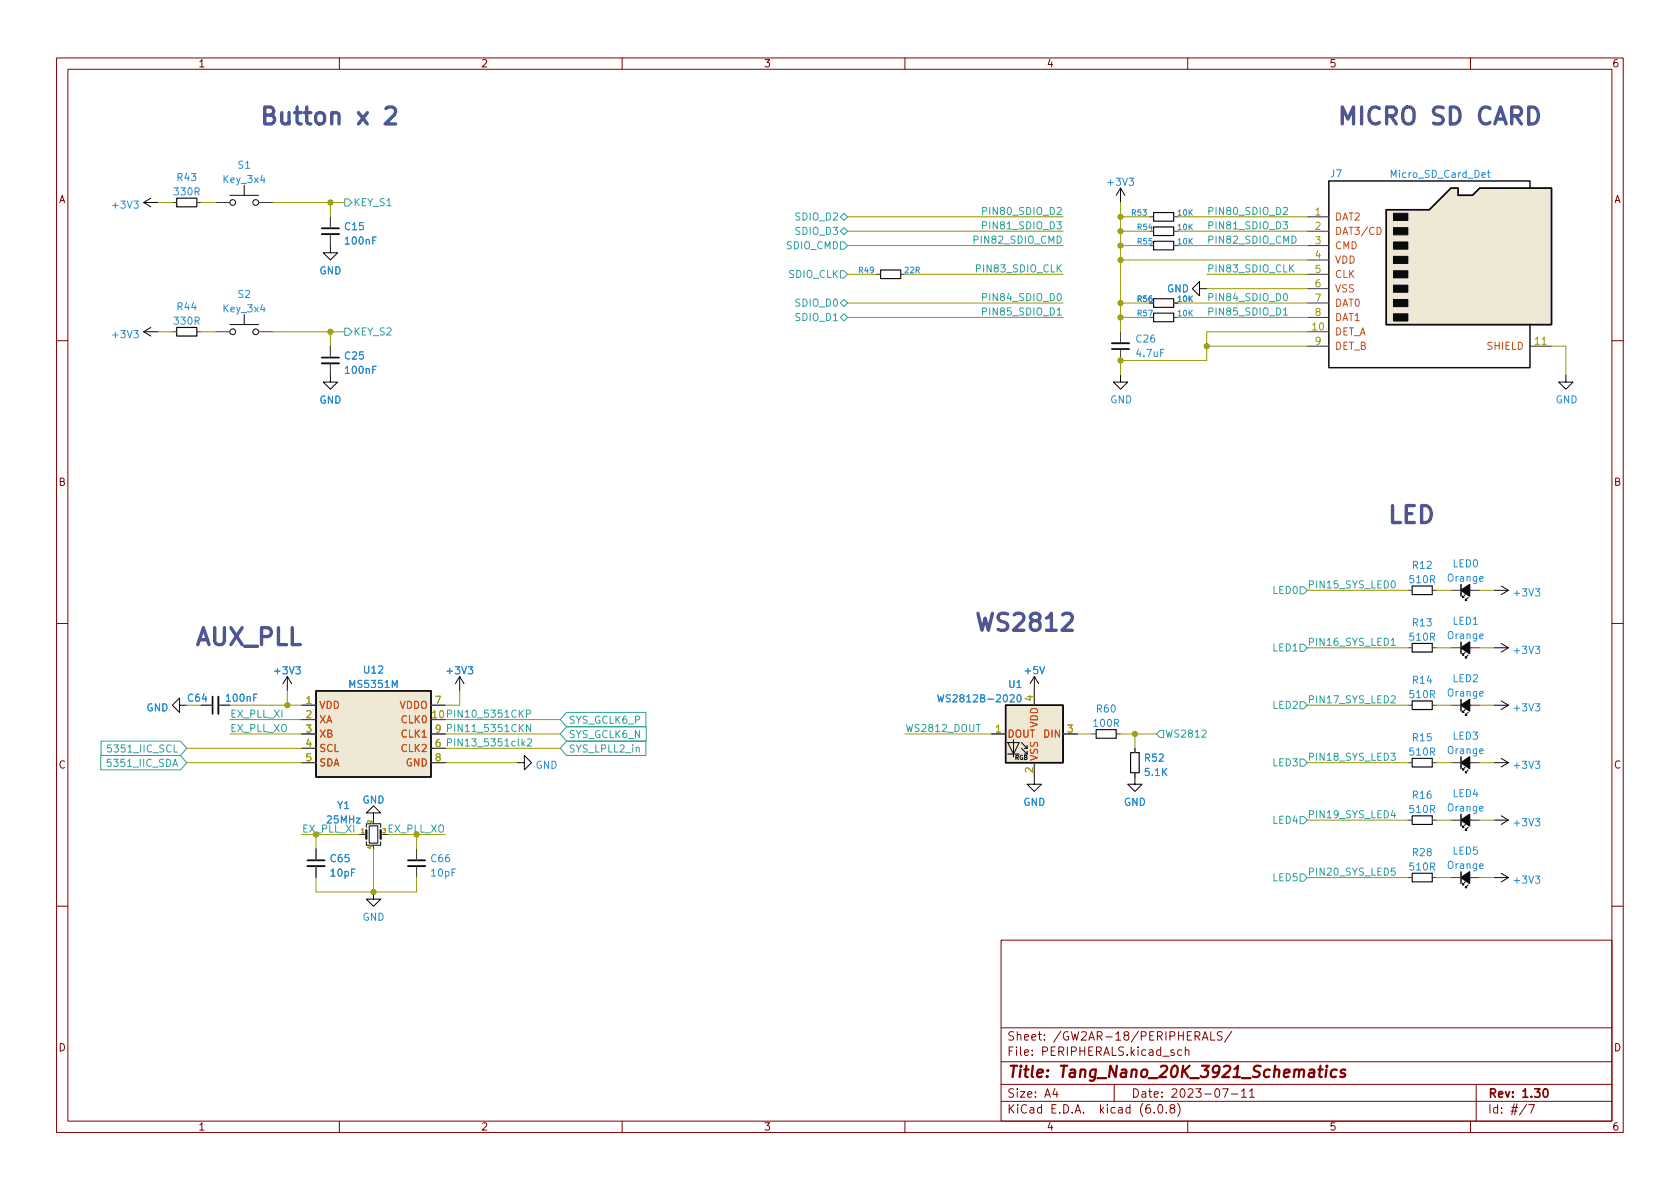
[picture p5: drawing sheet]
<svg xmlns="http://www.w3.org/2000/svg" width="297mm" height="210mm" viewBox="0 0 297 210" stroke-linecap="round" stroke-linejoin="round" font-family="sans-serif">
<g fill="none" stroke="#840000" stroke-width=".18">
<path d="M10 10.2h277v190.1h-277zM12 12.2h273v186.1h-273zM60 10.2v2M110 10.2v2M160 10.2v2M210 10.2v2M260 10.2v2M10 60.2h2M285 60.2h2M10 110.2h2M285 110.2h2M10 160.2h2"/>
<path d="M177 166.3h108v32h-108zM285 160.2h2M60 198.3v2M110 198.3v2M160 198.3v2M177 194.8h108M177 191.8h108M177 187.8h108M177 181.8h108M186.5 192.5l-.4 1h1M186.9 193v1M197 191.8v3"/>
<path d="M204.1 196.7v.1M204.9 195.4l.2-.1a.81 .81 0 0 1 .6 .7 .81 .81 0 0 1-.3 .8h-.2a.81 .81 0 0 1-.6-.6 .81 .81 0 0 1 .3-.8zM206.2 196.7v.1M207.1 196l-.2-.3v-.2l.2-.2 .5 .1 .1 .2-.1 .2-.6 .2-.1 .3v.4l.2 .1h.5l.1-.3-.1-.4-.2-.1M207.6 185.7l-.4-.1-.2 .2 .1 .3 .5 .1v.4h-.6M208.2 195.1a1.72 1.72 0 0 1 0 2.3M208.9 185.7l-.4-.1-.3 .3v.4l.2 .3h.5M209.6 185.8l.2-.2 .3 .1 .1 .9M209.6 185.1v1.5M210 198.3v2M212.6 183.9l.5-1.5 .5 1.5M212.7 183.5h.7"/>
<path d="M214.1 182.4v1.5h.7M216.1 182.5l-.6-.1-.3 .3 .2 .4 .6 .3v.4l-.2 .1h-.6M216.1 192.5h1l-.6 1.5M217.7 193.5h1.2M217.8 182.4l-1.3 1.9M219.5 193l.4-.5v1.5M219.5 194h.9M220.9 193l.5-.5v1.5M220.9 194h.9M260 198.3v2M261 191.8v6.5M269.9 195.3l-1.2 1.9"/>
<path d="M270.3 195.3h1l-.7 1.5"/>
</g>
<path d="M273.1 192.6l.1-.1a.8 .8 0 0 1 .5 .8 .8 .8 0 0 1-.5 .7 .99 .99 0 0 1-.1-1.4z" fill="none" stroke="#840000" stroke-width=".3"/>
<path d="M233.1 189.1h.8M233.5 188.5l-.2 1.7v.2l.4 .1M234.5 189.1l-.1 1.4M234.6 188.5l-.1 .1 .1 .1 .1-.1-.1-.1v.2M236.3 189.2a.66 .66 0 0 0-1 .3v.6l.1 .3 .2 .1 .6-.1M237.9 189.2a.49 .49 0 0 0-.8 .3v.2l.7 .2v.2l-.1 .3-.2 .1-.5-.1" fill="none" stroke="#840000" stroke-width=".4"/>
<g fill="none" stroke="#0a0a0a" stroke-width=".2">
<path d="M31.2 35h3.6v1.6h-3.6zM204 37.6h3.5v1.5h-3.5zM31.2 57.9h3.6v1.5h-3.6zM155.7 47.7h3.6v1.6h-3.6zM204 40.1h3.5v1.6h-3.5zM204 42.7h3.5v1.5h-3.5zM204 55.4h3.5v1.5h-3.5zM204 52.8h3.5v1.6h-3.5zM249.7 113.8h3.5v1.5h-3.5zM249.7 103.6h3.5v1.6h-3.5zM193.8 129h3.6v1.6h-3.6zM199.9 133.1h1.5v3.5h-1.5z"/>
<path d="M249.7 123.9h3.5v1.6h-3.5zM249.7 134.1h3.5v1.5h-3.5zM249.7 154.4h3.5v1.6h-3.5zM249.7 144.3h3.5v1.5h-3.5z"/>
</g>
<g fill="none" stroke="#493f36" stroke-width=".18">
<path d="M30.5 35.8h.7M34.8 35.8h.8M38.1 35.8h2.5M45.7 35.8h2.6M58.4 38.3v2.1M203.2 38.3h.8M207.5 38.3h.8M231.1 38.3h3.8M30.5 58.7h.7M34.8 58.7h.8M38.1 58.7h2.5M45.7 58.7h2.6"/>
<path d="M58.4 41.4v2M154.9 48.5h.8M159.3 48.5h.7M198.1 58.7v2M207.5 40.9h.8M207.5 43.4h.8M207.5 56.1h.8M207.5 53.6h.8M231.1 40.9h3.8M231.1 48.5h3.8M231.1 58.7h3.8M231.1 43.4h3.8"/>
<path d="M231.1 56.1h3.8M231.1 46h3.8M231.1 51h3.8M231.1 53.6h3.8M58.4 61.2v2M58.4 64.3v2M198.1 61.7v2M231.1 61.2h3.8M270.5 61.2h3.8M248.9 114.5h.8M248.9 104.4h.8M253.2 114.5h.8"/>
<path d="M253.2 104.4h.8M256.5 114.5h1.8M256.5 104.4h1.8M259.8 114.5h1.8M259.8 104.4h1.8M35.6 124.7h2M38.6 124.7h2M53.3 124.7h2.6M53.3 129.8h2.6M53.3 127.2h2.6M53.3 132.3h2.6M53.3 134.9h2.6"/>
<path d="M76.2 124.7h2.5M76.2 129.8h2.5M76.2 132.3h2.5M76.2 134.9h2.5M175.3 129.8h2.5M182.9 122.2v2.5M182.9 134.9v2.5M188 129.8h2.5M193 129.8h.8M197.4 129.8h.7M200.7 132.3v.8M200.7 136.6v.8"/>
<path d="M248.9 124.7h.8M248.9 134.9h.8M253.2 124.7h.8M253.2 134.9h.8M256.5 124.7h1.8M256.5 134.9h1.8M259.8 124.7h1.8M259.8 134.9h1.8M55.9 150.1v2M55.9 153.2v2M63.5 147.6h1.3M67.3 147.6h1.3"/>
<path d="M73.7 150.1v2M73.7 153.2v2M248.9 155.2h.8M248.9 145h.8M253.2 155.2h.8M253.2 145h.8M256.5 155.2h1.8M256.5 145h1.8M259.8 155.2h1.8M259.8 145h1.8"/>
</g>
<g fill="none" stroke="#0a0a0a" stroke-width=".18">
<path d="M25.4 35.8l1.3 .8M25.4 35.8h2.5M26.7 35l-1.3 .8M40.6 34.5h5.1M43.2 32.8v1.7M198.1 33.3l-.7 1.2M198.1 33.3v2.5M198.1 33.3l.8 1.2M25.4 58.7l1.3 .7M25.4 58.7h2.5M26.7 57.9l-1.3 .8M40.6 57.4h5.1"/>
<path d="M43.2 55.6v1.8M58.4 43.4v1.3h1.3l-1.3 1.3-1.3-1.3h1.3M212.1 51v-1.2l-1.3 1.2 1.3 1.3v-1.3h1.3M58.4 66.3v1.3h1.3l-1.3 1.2-1.3-1.2h1.3M198.1 66.3v1.3h1.3l-1.3 1.2-1.3-1.2h1.3M276.9 66.3v1.3h1.2l-1.2 1.2-1.3-1.2h1.3M50.8 119.6l-.8 1.3M50.8 119.6v2.6M50.8 119.6l.8 1.3M81.3 119.6l-.8 1.3M81.3 119.6v2.6M81.3 119.6l.7 1.3"/>
<path d="M182.9 119.6l.7 1.3M182.9 119.6v2.6M182.9 119.6l-.8 1.3M258.3 104.4h1.8M258.3 114.5h1.8M259.1 115.3l-.5 .5h.2h-.2v-.2M259.1 105.2l-.5 .5h.2h-.2v-.3M259.6 115.8l-.5 .5h.2h-.2v-.2M259.6 105.7l-.5 .5h.2h-.2v-.3M264.2 104.4h2.5M264.2 114.5h2.5M265.4 103.6l1.3 .8"/>
<path d="M265.4 113.8l1.3 .7M266.7 104.4l-1.3 .8M266.7 114.5l-1.3 .8M31.7 124.7v-1.3l-1.2 1.3 1.2 1.3v-1.3h1.3M91.4 134.9h1.3v-1.3l1.3 1.3-1.3 1.2v-1.2M178.2 131.3h2l-1 2zM178.2 133.3h2M179.2 130.8v3.1M180.6 132.3l1 1v-.5M180.6 131.3l1 1v-.5M181.1 132.3h.5M182.9 137.4v1.3h-1.3l1.3 1.2 1.2-1.2h-1.2"/>
<path d="M200.7 137.4v1.3h-1.3l1.3 1.2 1.2-1.2h-1.2M258.3 134.9h1.8M258.3 124.7h1.8M259.1 125.5l-.5 .5h.2h-.2v-.3M259.1 135.6l-.5 .5h.2h-.2v-.2M259.6 126l-.5 .5h.2h-.2v-.3M259.6 136.1l-.5 .5h.2h-.2v-.2M264.2 134.9h2.5M264.2 124.7h2.5M265.4 134.1l1.3 .8M265.4 123.9l1.3 .8M266.7 134.9l-1.3 .7"/>
<path d="M266.7 124.7l-1.3 .8M64.8 146.3v-.6h2.5v.6M64.8 148.8v.7h2.5v-.7M65.3 146h1.5v3.1h-1.5zM66 157.7v1.3h1.3l-1.3 1.3-1.2-1.3h1.2M66 143.8h1.3l-1.3-1.3-1.2 1.3h1.2v1.2M258.3 155.2h1.8M258.3 145h1.8M259.1 156l-.5 .5h.2h-.2v-.3M259.1 145.8l-.5 .5h.2h-.2v-.3M259.6 156.5l-.5 .5h.2h-.2v-.3M259.6 146.3l-.5 .5h.2h-.2v-.2"/>
<path d="M264.2 155.2h2.5M264.2 145h2.5M265.4 154.4l1.3 .8M265.4 144.3l1.3 .7M266.7 155.2l-1.3 .8M266.7 145l-1.3 .8"/>
<circle cx="41.1" cy="35.8" r=".51"/>
<circle cx="45.2" cy="35.8" r=".51"/>
<circle cx="41.1" cy="58.7" r=".51"/>
<circle cx="45.2" cy="58.7" r=".51"/>
</g>
<path d="M245.1 37.1h7.6l3.8-3.8h1.3v1.2h2.5l1.3-1.2h12.7v24.1h-29.2zM270.5 33.3v-1.3h-35.6v33h35.6v-7.6M258.3 103.4v2M258.3 113.5v2.1M55.9 122.2h20.3v15.2h-20.3zM177.8 124.7h10.2v10.2h-10.2zM258.3 123.7v2M258.3 133.9v2M258.3 144v2M258.3 154.2v2" fill="none" stroke="#0a0a0a" stroke-width=".25"/>
<g fill="#0a0a0a" stroke="#0a0a0a" stroke-width=".25">
<path d="M258.3 155.2l1.5-1v2z"/>
<path d="M258.3 145l1.5-1v2z"/>
<path d="M258.3 114.5l1.5-1v2.1z"/>
<path d="M258.3 124.7l1.5-1v2z"/>
<path d="M258.3 134.9l1.5-1v2z"/>
<path d="M258.3 104.4l1.5-1v2z"/>
</g>
<g fill="#eee8d5" stroke="#eee8d5" stroke-width=".18">
<path d="M177.8 124.7h10.2v10.2h-10.2z"/>
<path d="M245.1 37.1h7.6l3.8-3.8h1.3v1.2h2.5l1.3-1.2h12.7v24.1h-29.2z"/>
<path d="M55.9 122.2h20.3v15.2h-20.3z"/>
</g>
<path d="M263 30.5h.5M263.2 30.1v1.1l.3 .2M165.8 122.8l.3 1.3 .2-.9 .3 .9 .3-1.3M179.9 123l.2-.2a.68 .68 0 0 1 .5 .7 .68 .68 0 0 1-.5 .6l-.2-.1-.1-.4z" fill="none" stroke="#268bd2" stroke-width=".18"/>
<path d="M56.9 41.4h3M56.9 64.3h3M196.6 60.7h3M38.6 123.2v3M54.4 153.2h3M72.1 153.2h3.1" fill="none" stroke="#0a0a0a" stroke-width=".33"/>
<path d="M56.9 40.4h3M56.9 63.2h3M196.6 61.7h3M37.6 123.2v3M54.4 152.1h3M72.1 152.1h3.1" fill="none" stroke="#0a0a0a" stroke-width=".3"/>
<g fill="#0a0a0a" stroke="#0a0a0a" stroke-width=".18">
<path d="M246.4 55.5h2.5v1.3h-2.5z"/>
<path d="M246.4 53h2.5v1.2h-2.5z"/>
<path d="M246.4 50.4h2.5v1.3h-2.5z"/>
<path d="M246.4 47.9h2.5v1.2h-2.5z"/>
<path d="M246.4 45.3h2.5v1.3h-2.5z"/>
<path d="M246.4 42.8h2.5v1.3h-2.5z"/>
<path d="M246.4 40.3h2.5v1.2h-2.5z"/>
<path d="M246.4 37.7h2.5v1.3h-2.5z"/>
</g>
<path d="M243.5 40.2a.64 .64 0 0 1 .7 .6 .64 .64 0 0 1-.7 .7z" fill="none" stroke="#cb4b16" stroke-width=".18"/>
<path d="M64.8 146.8v1.5M67.3 146.8v1.5" fill="none" stroke="#0a0a0a" stroke-width=".38"/>
<g fill="none" stroke="#2aa198" stroke-width=".18">
<path d="M61 35.2h.6l.6 .6-.6 .6h-.6zM148.6 38.3l.6-.6 .7 .6-.7 .7zM173.7 39.9l.6-.1 .2-.2-.1-.3-.7-.1v1.3M173.7 37.3h.6l.2-.2-.1-.3-.7-.1v1.2M226.9 39.2h.7l-.4 .5 .4 .1v.6l-.2 .1-.5-.1M226.9 36.8l.5-.1 .2 .3-.7 .9h.7M61 58h.6l.6 .7-.6 .6h-.6zM148.6 47.9h.6l.7 .6-.7 .6h-.6zM148.6 53.6l.6-.6 .7 .6-.7 .6zM148.6 42.8h.6l.7 .6-.7 .7h-.6zM148.6 56.1l.6-.6 .7 .6-.7 .7zM148.6 40.9l.6-.6 .7 .6-.7 .6z"/>
<path d="M172.2 42.4h.6l.1-.2v-.3l-.7-.2v1.3M172.6 47.5l.6-.1 .2-.1-.1-.4-.7-.1v1.3M173.7 52.6l.6-.1 .2-.2-.1-.3-.7-.1v1.3M173.7 55.1h.6l.2-.2-.1-.3-.7-.2v1.3M226.9 54.8l.4-.4v1.3M226.9 55.7h.7M227.1 52l.1-.1a.68 .68 0 0 1 .5 .6 .68 .68 0 0 1-.5 .7 .84 .84 0 0 1-.1-1.2zM228.2 47.4l.5 .7M228.4 41.7a.64 .64 0 0 1 .8 .7 .64 .64 0 0 1-.8 .6zM228.7 46.8l-.7 .8M229.9 103.8h.6l.6 .6-.6 .6h-.6zM229.9 113.9h.6l.6 .6-.6 .7h-.6z"/>
<path d="M246 113.2l.3-.3v1.2M246 114.1h.7M246.2 102.8l.1-.1a.68 .68 0 0 1 .4 .6 .68 .68 0 0 1-.4 .7 .84 .84 0 0 1-.1-1.2zM17.8 133.6h14.1l1.1 1.3-1.1 1.2h-14.1zM17.9 131.1h14l1.1 1.2-1.1 1.3h-14zM19.6 134.3h-.6l-.1 .6 .2-.2 .4 .1 .2 .2-.1 .4-.2 .1-.5-.1M19.7 131.7h-.6l-.1 .6 .2-.1 .4 .1 .1 .1v.5l-.2 .1-.5-.1M92.3 130.6v1.3M92.4 131.4l.4 .5M92.8 131.1l-.5 .5M93.1 126.2h.6l.1-.2v-.3l-.7-.1v1.2M93.3 130.8l.5-.2 .2 .4-.8 .9h.8"/>
<path d="M93.8 128.1v1.3l-.7-1.3v1.3M100.2 128.5h14.1v2.6h-14.1l-1.1-1.3zM100.2 131.1h14v2.5h-14l-1.1-1.3zM100.2 126h14v2.5h-14l-1.1-1.3zM112.5 132.3l.2-.2 .3 .1v.8M205.1 129.2h.6v1.2h-.6l-.6-.6zM212.5 129.2l.5-.1 .3 .4-.8 .9h.8M229.9 124.1h.6l.6 .6-.6 .6h-.6zM229.9 134.2h.6l.6 .7-.6 .6h-.6zM245.9 133.2h.8l-.4 .5 .3 .1v.5l-.1 .2-.6-.2M246 123.1l.5-.1 .2 .4-.8 .9h.8M229.9 144.4h.6l.6 .6-.6 .7h-.6z"/>
<path d="M229.9 154.6h.6l.6 .6-.6 .6h-.6zM246.3 143.3l-.3 .9h.8M246.6 143.8v.8M246.6 153.5h-.6v.6l.2-.1 .4 .1 .1 .1-.1 .5-.1 .1-.5-.1"/>
</g>
<path d="M68.2 19.2l.5-.3h.7a.81 .81 0 0 1 .4 1.3l-1.7 1.7h1.8M270.3 18.9h.7a1.64 1.64 0 0 1 .7 2.6l-.3 .3-.4 .1h-.7zM187.9 108.7l.4-.2h.7a.81 .81 0 0 1 .5 1.2l-1.8 1.8h1.9" fill="none" stroke="#515593" stroke-width=".6"/>
<g fill="none" stroke="#990" stroke-width=".18">
<path d="M27.9 35.8h2.6M35.6 35.8h2.5M48.3 35.8h12.7M58.4 35.8v2.5M149.9 38.3h38.1M198.1 35.8v22.9M198.1 38.3h5.1M208.3 38.3h22.8M27.9 58.7h2.6M35.6 58.7h2.5M48.3 58.7h12.7M58.4 58.7v2.5"/>
<path d="M149.9 53.6h38.1M149.9 43.4h38.1M149.9 48.5h5M149.9 40.9h38.1M149.9 56.1h38.1M160 48.5h28M198.1 46h33M198.1 53.6h5.1M198.1 43.4h5.1M198.1 40.9h5.1M198.1 56.1h5.1M208.3 53.6h22.8"/>
<path d="M208.3 43.4h22.8M208.3 40.9h22.8M208.3 56.1h22.8M213.4 48.5h17.7M213.4 51h17.7M231.1 58.7h-17.7v5h-15.3v2.6M213.4 61.2h17.7M274.3 61.2h2.6v5.1M231.1 114.5h17.8M231.1 104.4h17.8M254 114.5h2.5M254 104.4h2.5"/>
<path d="M261.6 114.5h2.6M261.6 104.4h2.6M33 132.3h20.3M33 134.9h20.3M40.6 127.2h12.7M40.6 129.8h12.7M40.6 124.7h12.7M50.8 122.2v2.5M78.7 127.2h20.4M78.7 132.3h20.4M78.7 134.9h12.7M78.7 129.8h20.4"/>
<path d="M81.3 122.2v2.5h-2.6M160 129.8h15.3M190.5 129.8h2.5M198.1 129.8h6.4M200.7 129.8v2.5M231.1 134.9h17.8M231.1 124.7h17.8M254 134.9h2.5M254 124.7h2.5M261.6 134.9h2.6M261.6 124.7h2.6M55.9 155.2v2.5h17.8v-2.5"/>
<path d="M63.5 147.6h-7.6v2.5M66 150.1v7.6M68.6 147.6h10.1M73.7 147.6v2.5M231.1 145h17.8M231.1 155.2h17.8M254 145h2.5M254 155.2h2.5M261.6 145h2.6M261.6 155.2h2.6"/>
</g>
<g fill="#859900" stroke="#859900" stroke-width=".18">
<circle cx="200.7" cy="129.8" r=".46"/>
<circle cx="66" cy="157.7" r=".46"/>
<circle cx="198.1" cy="46" r=".46"/>
<circle cx="198.1" cy="43.4" r=".46"/>
<circle cx="198.1" cy="40.9" r=".46"/>
<circle cx="198.1" cy="38.3" r=".46"/>
<circle cx="58.4" cy="58.7" r=".46"/>
<circle cx="50.8" cy="124.7" r=".46"/>
<circle cx="58.4" cy="35.8" r=".46"/>
<circle cx="198.1" cy="63.7" r=".46"/>
<circle cx="198.1" cy="56.1" r=".46"/>
<circle cx="198.1" cy="53.6" r=".46"/>
<circle cx="213.4" cy="61.2" r=".46"/>
</g>
<g font-size="4.2" fill="#515593">
<text x="45.7" y="22.1">Button x 2</text>
<text x="236.2" y="22.1">MICRO SD CARD</text>
<text x="245.1" y="92.5">LED</text>
<text x="172.1" y="111.6">WS2812</text>
<text x="34.3" y="114.1">AUX_PLL</text>
</g>
<text font-size="2.8" fill="#840000" x="178" y="190.6">Title: Tang_Nano_20K_3921_Schematics</text>
<g font-size="2.1" fill="#840000">
<text x="178" y="184">Sheet: /GW2AR-18/PERIPHERALS/</text>
<text x="178" y="186.7">File: PERIPHERALS.kicad_sch</text>
<text x="178" y="196.9">KiCad E.D.A. kicad (6.0.8)</text>
<text x="178" y="194.1">Size: A4</text>
<text x="200" y="194.1">Date: 2023-07-11</text>
<text x="263" y="194.1">Rev: 1.30</text>
<text x="263" y="196.9">Id: #/7</text>
</g>
<g font-size="1.8" fill="#840000">
<text x="35" y="11.9">1</text>
<text x="85" y="11.9">2</text>
<text x="135" y="11.9">3</text>
<text x="185" y="11.9">4</text>
<text x="235" y="11.9">5</text>
<text x="285" y="11.9">6</text>
<text x="10.3" y="35.9">A</text>
<text x="285.3" y="35.9">A</text>
<text x="10.3" y="85.9">B</text>
<text x="285.3" y="85.9">B</text>
<text x="10.3" y="135.9">C</text>
<text x="285.3" y="135.9">C</text>
<text x="10.3" y="185.9">D</text>
<text x="285.3" y="185.9">D</text>
<text x="35" y="199.9">1</text>
<text x="85" y="199.9">2</text>
<text x="135" y="199.9">3</text>
<text x="185" y="199.9">4</text>
<text x="235" y="199.9">5</text>
<text x="285" y="199.9">6</text>
</g>
<g font-size="1.8" fill="#268bd2">
<text x="42.1" y="29.8">S1</text>
<text x="30.9" y="34.5">330R</text>
<text x="31.4" y="32">R43</text>
<text x="39.6" y="32.4">Key_3x4</text>
<text x="196" y="32.8">+3V3</text>
<text x="235.2" y="31.4">J7</text>
<text x="246.1" y="31.4">Micro_SD_Card_Det</text>
<text x="20.1" y="36.9">+3V3</text>
<text x="61" y="40.7">C15</text>
<text x="61.2" y="43.2">100nF</text>
<text x="42.1" y="52.7">S2</text>
<text x="56.5" y="48.5">GND</text>
<text x="206.3" y="51.7">GND</text>
<text x="20.1" y="59.8">+3V3</text>
<text x="30.9" y="57.4">330R</text>
<text x="31.4" y="54.9">R44</text>
<text x="39.6" y="55.2">Key_3x4</text>
<text x="61" y="63.6">C25</text>
<text x="201" y="60.6">C26</text>
<text x="201.1" y="63.1">4.7uF</text>
<text x="56.5" y="71.4">GND</text>
<text x="61.2" y="66.1">100nF</text>
<text x="196.3" y="71.3">GND</text>
<text x="275" y="71.3">GND</text>
<text x="249.8" y="100.6">R12</text>
<text x="256.9" y="100.3">LED0</text>
<text x="249.3" y="103.1">510R</text>
<text x="256" y="102.8">Orange</text>
<text x="267.9" y="105.5">+3V3</text>
<text x="249.3" y="113.3">510R</text>
<text x="249.8" y="110.7">R13</text>
<text x="256" y="113">Orange</text>
<text x="256.9" y="110.5">LED1</text>
<text x="48.7" y="119.2">+3V3</text>
<text x="64.4" y="119.1">U12</text>
<text x="79.2" y="119.2">+3V3</text>
<text x="181.3" y="119.2">+5V</text>
<text x="267.9" y="115.6">+3V3</text>
<text x="25.9" y="125.8">GND</text>
<text x="33.3" y="124.1">C64</text>
<text x="40.2" y="124.1">100nF</text>
<text x="62" y="121.6">MS5351M</text>
<text x="166.9" y="124.2">WS2812B-2020</text>
<text x="178.4" y="121.6">U1</text>
<text x="194" y="126">R60</text>
<text x="249.3" y="123.4">510R</text>
<text x="249.8" y="120.9">R14</text>
<text x="256" y="123.2">Orange</text>
<text x="256.9" y="120.6">LED2</text>
<text x="267.9" y="125.8">+3V3</text>
<text x="193.5" y="128.5">100R</text>
<text x="249.8" y="131.1">R15</text>
<text x="256.9" y="130.8">LED3</text>
<text x="94.7" y="135.9">GND</text>
<text x="202.5" y="134.7">R52</text>
<text x="202.5" y="137.2">5.1K</text>
<text x="249.3" y="133.6">510R</text>
<text x="256" y="133.3">Orange</text>
<text x="267.9" y="135.9">+3V3</text>
<text x="59.7" y="143.1">Y1</text>
<text x="64.1" y="142.1">GND</text>
<text x="180.9" y="142.5">GND</text>
<text x="198.7" y="142.5">GND</text>
<text x="249.3" y="143.8">510R</text>
<text x="249.8" y="141.2">R16</text>
<text x="256" y="143.5">Orange</text>
<text x="256.9" y="140.9">LED4</text>
<text x="57.9" y="145.6">25MHz</text>
<text x="267.9" y="146.1">+3V3</text>
<text x="58.5" y="152.5">C65</text>
<text x="58.5" y="155">10pF</text>
<text x="76.3" y="152.5">C66</text>
<text x="76.3" y="155">10pF</text>
<text x="249.3" y="153.9">510R</text>
<text x="249.8" y="151.4">R28</text>
<text x="256" y="153.6">Orange</text>
<text x="256.9" y="151.1">LED5</text>
<text x="267.9" y="156.3">+3V3</text>
<text x="64.1" y="162.8">GND</text>
</g>
<g font-size="1.8" fill="#2aa198">
<text x="62.4" y="36.4">KEY_S1</text>
<text x="140.8" y="39">SDIO_D2</text>
<text x="140.8" y="41.5">SDIO_D3</text>
<text x="174.5" y="40.5">PIN81_SDIO_D3</text>
<text x="174.5" y="38">PIN80_SDIO_D2</text>
<text x="213.4" y="38">PIN80_SDIO_D2</text>
<text x="213.4" y="40.5">PIN81_SDIO_D3</text>
<text x="139.1" y="44.1">SDIO_CMD</text>
<text x="172.7" y="43.1">PIN82_SDIO_CMD</text>
<text x="213.4" y="43.1">PIN82_SDIO_CMD</text>
<text x="139.5" y="49.1">SDIO_CLK</text>
<text x="173.1" y="48.2">PIN83_SDIO_CLK</text>
<text x="174.5" y="53.2">PIN84_SDIO_D0</text>
<text x="213.4" y="53.2">PIN84_SDIO_D0</text>
<text x="213.4" y="48.2">PIN83_SDIO_CLK</text>
<text x="62.4" y="59.3">KEY_S2</text>
<text x="140.8" y="54.2">SDIO_D0</text>
<text x="140.8" y="56.8">SDIO_D1</text>
<text x="174.5" y="55.8">PIN85_SDIO_D1</text>
<text x="213.4" y="55.8">PIN85_SDIO_D1</text>
<text x="225.2" y="105">LED0</text>
<text x="231.1" y="104">PIN15_SYS_LED0</text>
<text x="225.2" y="115.2">LED1</text>
<text x="231.1" y="114.2">PIN16_SYS_LED1</text>
<text x="225.2" y="125.3">LED2</text>
<text x="231.1" y="124.4">PIN17_SYS_LED2</text>
<text x="40.6" y="129.4">EX_PLL_XO</text>
<text x="40.6" y="126.9">EX_PLL_XI</text>
<text x="76.5" y="127">10PIN10_5351CKP</text>
<text x="77" y="129.5">9 PIN11_5351CKN</text>
<text x="100.5" y="130.5">SYS_GCLK6_N</text>
<text x="100.5" y="128">SYS_GCLK6_P</text>
<text x="160" y="129.4">WS2812_DOUT</text>
<text x="205.9" y="130.4">WS2812</text>
<text x="19.7" y="135.6">5351_IIC_SDA</text>
<text x="19.9" y="133.1">5351_IIC_SCL</text>
<text x="77" y="132.1">6 PIN13_5351clk2</text>
<text x="100.5" y="133.1">SYS_LPLL2_in</text>
<text x="225.2" y="135.5">LED3</text>
<text x="231.1" y="134.5">PIN18_SYS_LED3</text>
<text x="225.2" y="145.7">LED4</text>
<text x="231.1" y="144.7">PIN19_SYS_LED4</text>
<text x="225.2" y="155.8">LED5</text>
<text x="231.1" y="154.8">PIN20_SYS_LED5</text>
</g>
<g font-size="1.8" fill="#b58900">
<text x="232.6" y="38.1">1</text>
<text x="232.6" y="40.6">2</text>
<text x="232.6" y="43.2">3</text>
<text x="232.6" y="45.7">4</text>
<text x="232.6" y="48.3">5</text>
<text x="232.6" y="50.8">6</text>
<text x="232.6" y="53.3">7</text>
<text x="232.1" y="58.4">10</text>
<text x="232.6" y="55.9">8</text>
<text x="232.6" y="61">9</text>
<text x="271.4" y="61">11</text>
<text x="54.1" y="124.5">1</text>
<text x="77" y="124.5">7</text>
<text x="182.6" y="123.9" transform="rotate(-90 182.6 123.9)">4</text>
<text x="54.1" y="127">2</text>
<text x="54.1" y="129.5">3</text>
<text x="76.5" y="127">10</text>
<text x="77" y="129.5">9</text>
<text x="176" y="129.5">1</text>
<text x="188.7" y="129.5">3</text>
<text x="54.1" y="132.1">4</text>
<text x="54.1" y="134.6">5</text>
<text x="77" y="134.6">8</text>
<text x="77" y="132.1">6</text>
<text x="182.6" y="136.6" transform="rotate(-90 182.6 136.6)">2</text>
</g>
<g font-size="1.8" fill="#cb4b16">
<text x="236" y="39">DAT2</text>
<text x="236" y="41.5">DAT3/CD</text>
<text x="236" y="44.1">CMD</text>
<text x="236" y="46.6">VDD</text>
<text x="236" y="49.1">CLK</text>
<text x="236" y="51.7">VSS</text>
<text x="236" y="59.3">DET_A</text>
<text x="236" y="54.2">DAT0</text>
<text x="236" y="56.8">DAT1</text>
<text x="236" y="61.8">DET_B</text>
<text x="263" y="61.8">SHIELD</text>
<text x="56.4" y="125.3">VDD</text>
<text x="70.6" y="125.3">VDDO</text>
<text x="56.4" y="127.9">XA</text>
<text x="56.4" y="130.4">XB</text>
<text x="71.1" y="127.9">CLK0</text>
<text x="71.1" y="130.4">CLK1</text>
<text x="178.1" y="130.4">DOUT</text>
<text x="183.5" y="128.7" transform="rotate(-90 183.5 128.7)">VDD</text>
<text x="184.7" y="130.4">DIN</text>
<text x="56.4" y="133">SCL</text>
<text x="56.4" y="135.5">SDA</text>
<text x="71.1" y="133">CLK2</text>
<text x="71.8" y="135.5">GND</text>
<text x="183.5" y="134.6" transform="rotate(-90 183.5 134.6)">VSS</text>
</g>
<g font-size="1.8" fill="#859900">
<text x="53.3" y="147.2">EX_PLL_XI</text>
<text x="68.5" y="147.2">EX_PLL_XO</text>
</g>
<g font-size="1.4" fill="#268bd2">
<text x="200.2" y="38.1">R53</text>
<text x="201.2" y="40.7">R54</text>
<text x="208.3" y="40.7">10K</text>
<text x="208.3" y="38.1">10K</text>
<text x="201.2" y="43.2">R55</text>
<text x="208.3" y="43.2">10K</text>
<text x="151.9" y="48.3">R49</text>
<text x="160" y="48.3">22R</text>
<text x="208.3" y="53.4">10K</text>
<text x="201.2" y="55.9">R57</text>
<text x="208.3" y="55.9">10K</text>
</g>
<text font-size="1.4" fill="#493f36" x="201.2" y="53.4">R56</text>
<text font-size="1.1" fill="#0a0a0a" x="179.4" y="134.4">RGB</text>
<g font-size="1.1" fill="#b58900">
<text x="63.8" y="147.3">1</text>
<text x="65.8" y="145.6" transform="rotate(-90 65.8 145.6)">2</text>
<text x="67.7" y="147.3">3</text>
<text x="65.8" y="150.1" transform="rotate(-90 65.8 150.1)">4</text>
</g>
</svg>
